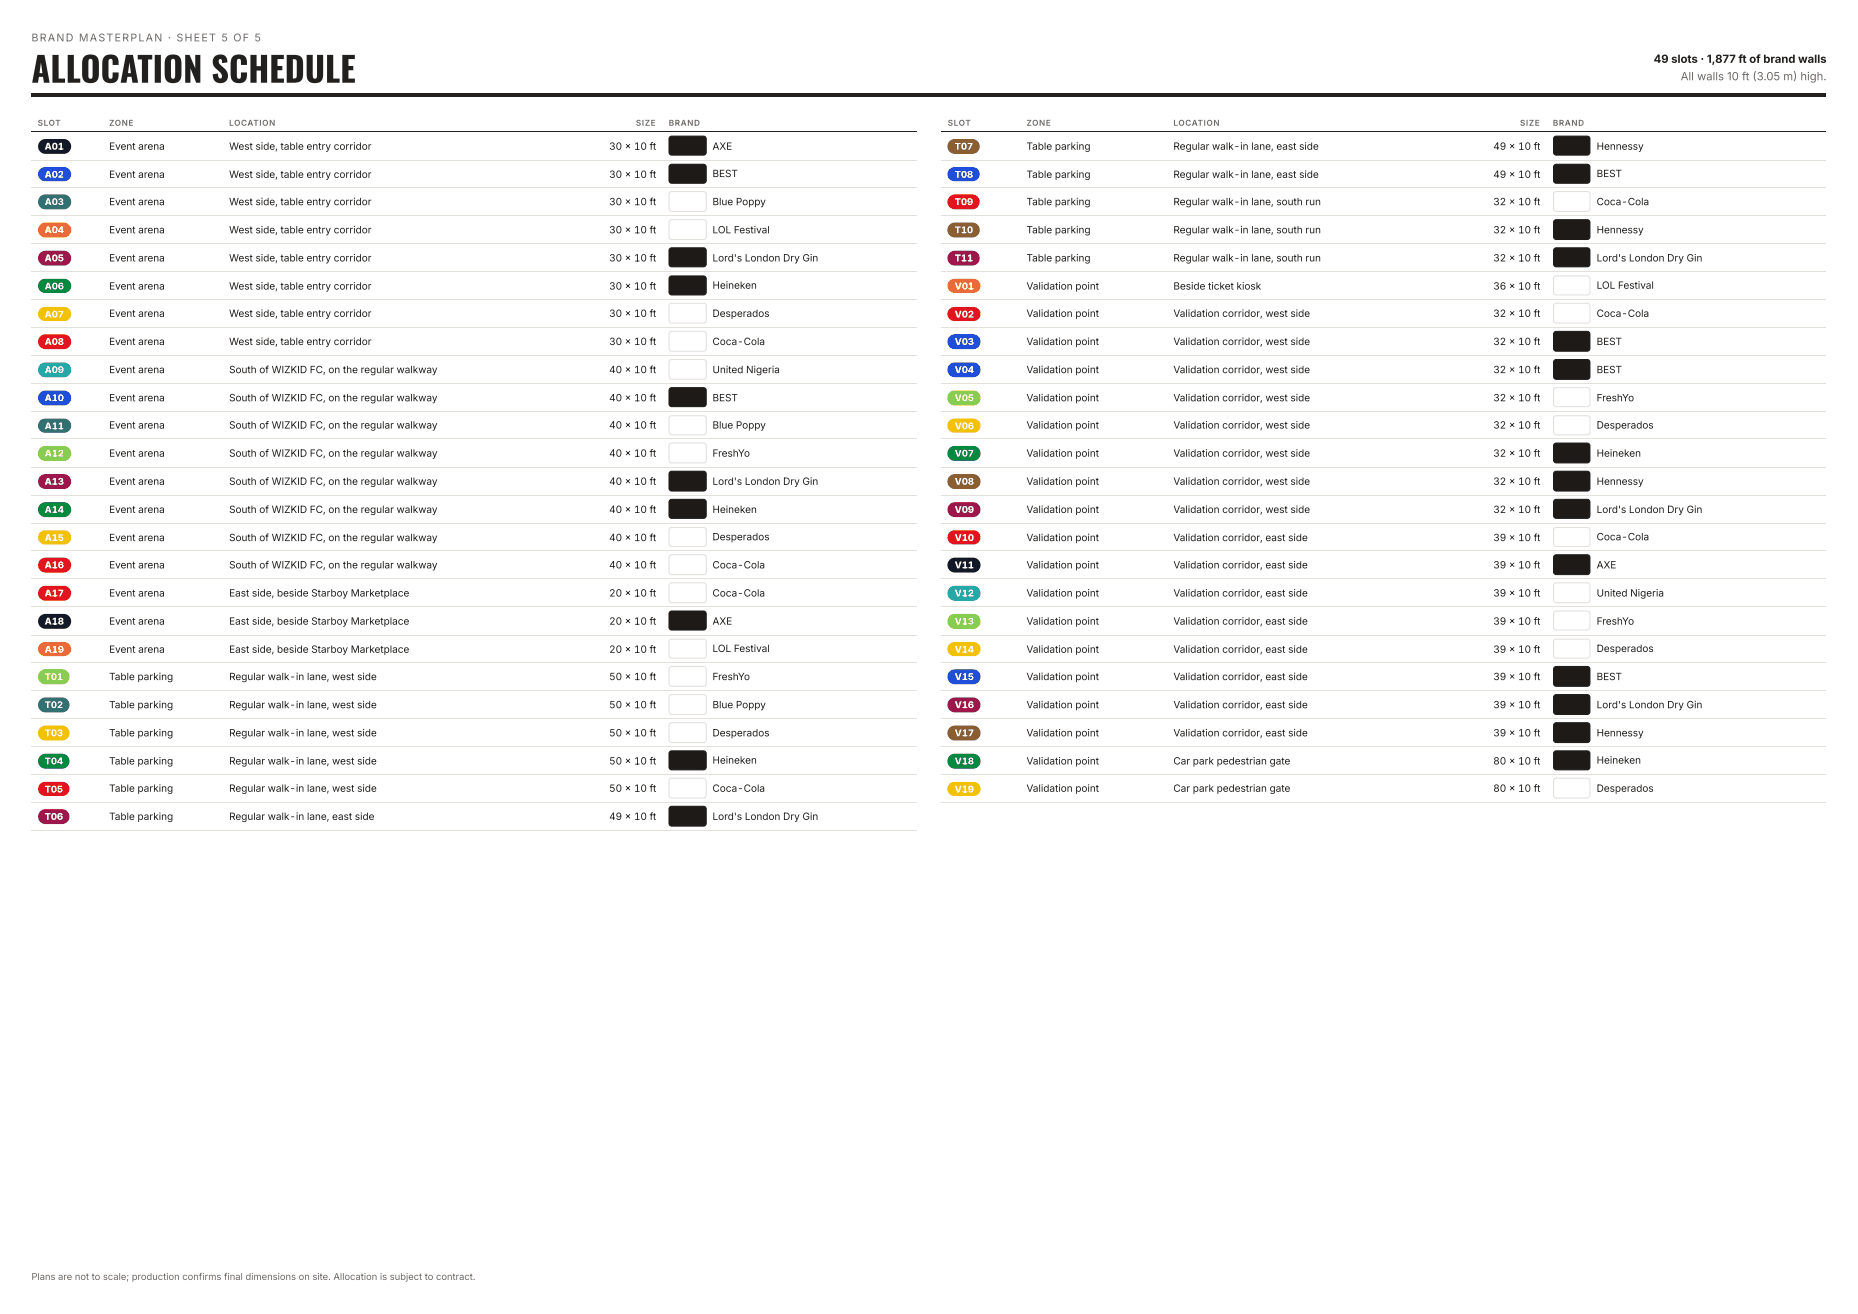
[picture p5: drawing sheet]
<svg xmlns="http://www.w3.org/2000/svg" width="594mm" height="420mm" viewBox="0 0 594 420" stroke-linecap="round" stroke-linejoin="round" font-family="sans-serif">
<path d="M10.1 29.9h573.8v1.1h-573.8z" fill="#22201e"/>
<path d="M10.1 42.2h283.1" fill="none" stroke="#22201e" stroke-width=".32"/>
<g fill="none" stroke="#e3e0db" stroke-width=".32">
<path d="M10.1 51.2h283.1M10.1 59.9h283.1M10.1 68.9h283.1M10.1 77.9h283.1M10.1 86.9h283.1M10.1 95.9h283.1M10.1 104.6h283.1M10.1 113.6h283.1M10.1 122.6h283.1M10.1 131.6h283.1M10.1 140.4h283.1M10.1 149.4h283.1"/>
<path d="M10.1 158.4h283.1M10.1 167.3h283.1M10.1 176.1h283.1M10.1 185.1h283.1M10.1 194.1h283.1M10.1 203.1h283.1M10.1 211.8h283.1M10.1 220.8h283.1M10.1 229.8h283.1M10.1 238.8h283.1M10.1 247.8h283.1M10.1 256.5h283.1"/>
<path d="M10.1 265.5h283.1"/>
</g>
<path d="M12.9 45.1l1.5-.6 6-.1a2.38 2.38 0 0 1 2.4 2.4 2.38 2.38 0 0 1-2.4 2.4h-5.8a2.38 2.38 0 0 1-2.2-1.5 2.38 2.38 0 0 1 .5-2.6z" fill="#111827"/>
<path d="M214.2 43.8l.6-.3h10.2a.87 .87 0 0 1 .8 .9v4.3a.87 .87 0 0 1-.8 .9h-10.2a.87 .87 0 0 1-.9-.9v-4.3z" fill="#1d1a17"/>
<path d="M214.2 43.8l.6-.3h10.2a.87 .87 0 0 1 .8 .9v4.3a.87 .87 0 0 1-.8 .9h-10.2a.87 .87 0 0 1-.9-.9v-4.3z" fill="none" stroke="#1d1a17" stroke-width=".32"/>
<path d="M12.8 54.1l1.4-.6 6.3-.1a2.25 2.25 0 0 1 2.3 2.3 2.25 2.25 0 0 1-2.3 2.2h-6.1a2.25 2.25 0 0 1-2.1-1.3 2.25 2.25 0 0 1 .5-2.5z" fill="#1d4ed8"/>
<path d="M214.2 52.8l.6-.3h10.2a.87 .87 0 0 1 .8 .9v4.3a.87 .87 0 0 1-.8 .9h-10.2a.87 .87 0 0 1-.9-.9v-4.3z" fill="#1d1a17"/>
<path d="M214.2 52.8l.6-.3h10.2a.87 .87 0 0 1 .8 .9v4.3a.87 .87 0 0 1-.8 .9h-10.2a.87 .87 0 0 1-.9-.9v-4.3z" fill="none" stroke="#1d1a17" stroke-width=".32"/>
<path d="M12.9 62.9l1.5-.7h6a2.38 2.38 0 0 1 2.4 2.4 2.38 2.38 0 0 1-2.4 2.3h-5.8a2.38 2.38 0 0 1-2.2-1.4 2.38 2.38 0 0 1 .5-2.6z" fill="#0f766e"/>
<path d="M214.2 61.5l.6-.2h10.2a.87 .87 0 0 1 .8 .8v4.6a.87 .87 0 0 1-.8 .9h-10.2a.87 .87 0 0 1-.9-.9v-4.6z" fill="#fff"/>
<path d="M214.2 61.5l.6-.2h10.2a.87 .87 0 0 1 .8 .8v4.6a.87 .87 0 0 1-.8 .9h-10.2a.87 .87 0 0 1-.9-.9v-4.6z" fill="none" stroke="#e3e0db" stroke-width=".32"/>
<path d="M12.9 71.9l1.5-.7h6a2.38 2.38 0 0 1 2.4 2.4 2.38 2.38 0 0 1-2.4 2.3h-5.8a2.38 2.38 0 0 1-2.2-1.4 2.38 2.38 0 0 1 .5-2.6z" fill="#f26a1b"/>
<path d="M214.2 70.5l.6-.3h10.2a.87 .87 0 0 1 .8 .9v4.6a.87 .87 0 0 1-.8 .9h-10.2a.87 .87 0 0 1-.9-.9v-4.6z" fill="#fff"/>
<path d="M214.2 70.5l.6-.3h10.2a.87 .87 0 0 1 .8 .9v4.6a.87 .87 0 0 1-.8 .9h-10.2a.87 .87 0 0 1-.9-.9v-4.6z" fill="none" stroke="#e3e0db" stroke-width=".32"/>
<path d="M12.9 80.9l1.5-.7h6a2.38 2.38 0 0 1 2.4 2.3 2.38 2.38 0 0 1-2.4 2.4h-5.8a2.38 2.38 0 0 1-2.2-1.4 2.38 2.38 0 0 1 .5-2.6z" fill="#9d174d"/>
<path d="M214.2 79.5l.6-.3h10.2a.87 .87 0 0 1 .8 .9v4.4a.87 .87 0 0 1-.8 .8h-10.2a.87 .87 0 0 1-.9-.8v-4.4z" fill="#1d1a17"/>
<path d="M214.2 79.5l.6-.3h10.2a.87 .87 0 0 1 .8 .9v4.4a.87 .87 0 0 1-.8 .8h-10.2a.87 .87 0 0 1-.9-.8v-4.4z" fill="none" stroke="#1d1a17" stroke-width=".32"/>
<path d="M12.8 89.8l1.4-.6h6.3a2.25 2.25 0 0 1 2.3 2.2 2.25 2.25 0 0 1-2.3 2.3h-6.1a2.25 2.25 0 0 1-2.1-1.4 2.25 2.25 0 0 1 .5-2.5z" fill="#008a3e"/>
<path d="M214.2 88.5l.6-.3h10.2a.87 .87 0 0 1 .8 .9v4.4a.87 .87 0 0 1-.8 .8h-10.2a.87 .87 0 0 1-.9-.8v-4.4z" fill="#1d1a17"/>
<path d="M214.2 88.5l.6-.3h10.2a.87 .87 0 0 1 .8 .9v4.4a.87 .87 0 0 1-.8 .8h-10.2a.87 .87 0 0 1-.9-.8v-4.4z" fill="none" stroke="#1d1a17" stroke-width=".32"/>
<path d="M12.8 98.8l1.4-.6h6.3a2.25 2.25 0 0 1 2.3 2.2 2.25 2.25 0 0 1-2.3 2.3h-6.1a2.25 2.25 0 0 1-2.1-1.4 2.25 2.25 0 0 1 .5-2.5z" fill="#f2c200"/>
<path d="M214.2 97.2l.6-.2h10.2a.87 .87 0 0 1 .8 .8v4.7a.87 .87 0 0 1-.8 .8h-10.2a.87 .87 0 0 1-.9-.8v-4.7z" fill="#fff"/>
<path d="M214.2 97.2l.6-.2h10.2a.87 .87 0 0 1 .8 .8v4.7a.87 .87 0 0 1-.8 .8h-10.2a.87 .87 0 0 1-.9-.8v-4.7z" fill="none" stroke="#e3e0db" stroke-width=".32"/>
<path d="M12.9 107.6l1.5-.7h6a2.38 2.38 0 0 1 2.4 2.4 2.38 2.38 0 0 1-2.4 2.4h-5.8a2.38 2.38 0 0 1-2.2-1.5 2.38 2.38 0 0 1 .5-2.6z" fill="#e3141f"/>
<path d="M214.2 106.2l.6-.2h10.2a.87 .87 0 0 1 .8 .8v4.6a.87 .87 0 0 1-.8 .9h-10.2a.87 .87 0 0 1-.9-.9v-4.6z" fill="#fff"/>
<path d="M214.2 106.2l.6-.2h10.2a.87 .87 0 0 1 .8 .8v4.6a.87 .87 0 0 1-.8 .9h-10.2a.87 .87 0 0 1-.9-.9v-4.6z" fill="none" stroke="#e3e0db" stroke-width=".32"/>
<path d="M12.9 116.6l1.5-.7h6a2.38 2.38 0 0 1 2.4 2.4 2.38 2.38 0 0 1-2.4 2.3h-5.8a2.38 2.38 0 0 1-2.2-1.4 2.38 2.38 0 0 1 .5-2.6z" fill="#06b6d4"/>
<path d="M214.2 115.2l.6-.2h10.2a.87 .87 0 0 1 .8 .8v4.6a.87 .87 0 0 1-.8 .9h-10.2a.87 .87 0 0 1-.9-.9v-4.6z" fill="#fff"/>
<path d="M214.2 115.2l.6-.2h10.2a.87 .87 0 0 1 .8 .8v4.6a.87 .87 0 0 1-.8 .9h-10.2a.87 .87 0 0 1-.9-.9v-4.6z" fill="none" stroke="#e3e0db" stroke-width=".32"/>
<path d="M12.9 125.6l1.5-.7h6a2.38 2.38 0 0 1 2.4 2.4 2.38 2.38 0 0 1-2.4 2.3h-5.8a2.38 2.38 0 0 1-2.2-1.4 2.38 2.38 0 0 1 .5-2.6z" fill="#1d4ed8"/>
<path d="M214.2 124.2l.6-.2h10.2a.87 .87 0 0 1 .8 .8v4.4a.87 .87 0 0 1-.8 .8h-10.2a.87 .87 0 0 1-.9-.8v-4.4z" fill="#1d1a17"/>
<path d="M214.2 124.2l.6-.2h10.2a.87 .87 0 0 1 .8 .8v4.4a.87 .87 0 0 1-.8 .8h-10.2a.87 .87 0 0 1-.9-.8v-4.4z" fill="none" stroke="#1d1a17" stroke-width=".32"/>
<path d="M12.8 134.5l1.4-.6h6.3a2.25 2.25 0 0 1 2.3 2.2 2.25 2.25 0 0 1-2.3 2.3h-6.1a2.25 2.25 0 0 1-2.1-1.4 2.25 2.25 0 0 1 .5-2.5z" fill="#0f766e"/>
<path d="M214.2 133.2l.6-.2h10.2a.87 .87 0 0 1 .8 .8v4.4a.87 .87 0 0 1-.8 .8h-10.2a.87 .87 0 0 1-.9-.8v-4.4z" fill="#fff"/>
<path d="M214.2 133.2l.6-.2h10.2a.87 .87 0 0 1 .8 .8v4.4a.87 .87 0 0 1-.8 .8h-10.2a.87 .87 0 0 1-.9-.8v-4.4z" fill="none" stroke="#e3e0db" stroke-width=".32"/>
<path d="M12.9 143.3l1.5-.7h6a2.38 2.38 0 0 1 2.4 2.4 2.38 2.38 0 0 1-2.4 2.4h-5.8a2.38 2.38 0 0 1-2.2-1.5 2.38 2.38 0 0 1 .5-2.6z" fill="#84cc16"/>
<path d="M214.2 141.9l.6-.2h10.2a.87 .87 0 0 1 .8 .9v4.6a.87 .87 0 0 1-.8 .8h-10.2a.87 .87 0 0 1-.9-.8v-4.6z" fill="#fff"/>
<path d="M214.2 141.9l.6-.2h10.2a.87 .87 0 0 1 .8 .9v4.6a.87 .87 0 0 1-.8 .8h-10.2a.87 .87 0 0 1-.9-.8v-4.6z" fill="none" stroke="#e3e0db" stroke-width=".32"/>
<path d="M12.9 152.3l1.5-.7h6a2.38 2.38 0 0 1 2.4 2.4 2.38 2.38 0 0 1-2.4 2.4h-5.8a2.38 2.38 0 0 1-2.2-1.5 2.38 2.38 0 0 1 .5-2.6z" fill="#9d174d"/>
<path d="M214.2 150.9l.6-.2h10.2a.87 .87 0 0 1 .8 .8v4.7a.87 .87 0 0 1-.8 .8h-10.2a.87 .87 0 0 1-.9-.8v-4.7z" fill="#1d1a17"/>
<path d="M214.2 150.9l.6-.2h10.2a.87 .87 0 0 1 .8 .8v4.7a.87 .87 0 0 1-.8 .8h-10.2a.87 .87 0 0 1-.9-.8v-4.7z" fill="none" stroke="#1d1a17" stroke-width=".32"/>
<path d="M12.9 161.3l1.5-.7h6a2.38 2.38 0 0 1 2.4 2.4 2.38 2.38 0 0 1-2.4 2.4h-5.8a2.38 2.38 0 0 1-2.2-1.5 2.38 2.38 0 0 1 .5-2.6z" fill="#008a3e"/>
<path d="M214.2 159.9l.6-.2h10.2a.87 .87 0 0 1 .8 .8v4.4a.87 .87 0 0 1-.8 .9h-10.2a.87 .87 0 0 1-.9-.9v-4.4z" fill="#1d1a17"/>
<path d="M214.2 159.9l.6-.2h10.2a.87 .87 0 0 1 .8 .8v4.4a.87 .87 0 0 1-.8 .9h-10.2a.87 .87 0 0 1-.9-.9v-4.4z" fill="none" stroke="#1d1a17" stroke-width=".32"/>
<path d="M12.8 170.3l1.4-.7h6.3a2.25 2.25 0 0 1 2.3 2.2 2.25 2.25 0 0 1-2.3 2.3h-6.1a2.25 2.25 0 0 1-2.1-1.4 2.25 2.25 0 0 1 .5-2.4z" fill="#f2c200"/>
<path d="M214.2 168.9l.6-.2h10.2a.87 .87 0 0 1 .8 .8v4.4a.87 .87 0 0 1-.8 .9h-10.2a.87 .87 0 0 1-.9-.9v-4.4z" fill="#fff"/>
<path d="M214.2 168.9l.6-.2h10.2a.87 .87 0 0 1 .8 .8v4.4a.87 .87 0 0 1-.8 .9h-10.2a.87 .87 0 0 1-.9-.9v-4.4z" fill="none" stroke="#e3e0db" stroke-width=".32"/>
<path d="M12.9 179l1.5-.7h6a2.38 2.38 0 0 1 2.4 2.4 2.38 2.38 0 0 1-2.4 2.4h-5.8a2.38 2.38 0 0 1-2.2-1.5 2.38 2.38 0 0 1 .5-2.6z" fill="#e3141f"/>
<path d="M214.2 177.7l.6-.3h10.2a.87 .87 0 0 1 .8 .9v4.6a.87 .87 0 0 1-.8 .9h-10.2a.87 .87 0 0 1-.9-.9v-4.6z" fill="#fff"/>
<path d="M214.2 177.7l.6-.3h10.2a.87 .87 0 0 1 .8 .9v4.6a.87 .87 0 0 1-.8 .9h-10.2a.87 .87 0 0 1-.9-.9v-4.6z" fill="none" stroke="#e3e0db" stroke-width=".32"/>
<path d="M12.9 188l1.5-.7h6a2.38 2.38 0 0 1 2.4 2.4 2.38 2.38 0 0 1-2.4 2.4h-5.8a2.38 2.38 0 0 1-2.2-1.5 2.38 2.38 0 0 1 .5-2.6z" fill="#e3141f"/>
<path d="M214.2 186.7l.6-.3h10.2a.87 .87 0 0 1 .8 .9v4.6a.87 .87 0 0 1-.8 .8h-10.2a.87 .87 0 0 1-.9-.8v-4.6z" fill="#fff"/>
<path d="M214.2 186.7l.6-.3h10.2a.87 .87 0 0 1 .8 .9v4.6a.87 .87 0 0 1-.8 .8h-10.2a.87 .87 0 0 1-.9-.8v-4.6z" fill="none" stroke="#e3e0db" stroke-width=".32"/>
<path d="M12.9 197l1.5-.7h6a2.38 2.38 0 0 1 2.4 2.4 2.38 2.38 0 0 1-2.4 2.4h-5.8a2.38 2.38 0 0 1-2.2-1.5 2.38 2.38 0 0 1 .5-2.6z" fill="#111827"/>
<path d="M214.2 195.6l.6-.2h10.2a.87 .87 0 0 1 .8 .9v4.3a.87 .87 0 0 1-.8 .9h-10.2a.87 .87 0 0 1-.9-.9v-4.3z" fill="#1d1a17"/>
<path d="M214.2 195.6l.6-.2h10.2a.87 .87 0 0 1 .8 .9v4.3a.87 .87 0 0 1-.8 .9h-10.2a.87 .87 0 0 1-.9-.9v-4.3z" fill="none" stroke="#1d1a17" stroke-width=".32"/>
<path d="M12.8 206l1.4-.7h6.3a2.25 2.25 0 0 1 2.3 2.3 2.25 2.25 0 0 1-2.3 2.2h-6.1a2.25 2.25 0 0 1-2.1-1.4 2.25 2.25 0 0 1 .5-2.4z" fill="#f26a1b"/>
<path d="M214.2 204.6l.6-.2h10.2a.87 .87 0 0 1 .8 .9v4.3a.87 .87 0 0 1-.8 .9h-10.2a.87 .87 0 0 1-.9-.9v-4.3z" fill="#fff"/>
<path d="M214.2 204.6l.6-.2h10.2a.87 .87 0 0 1 .8 .9v4.3a.87 .87 0 0 1-.8 .9h-10.2a.87 .87 0 0 1-.9-.9v-4.3z" fill="none" stroke="#e3e0db" stroke-width=".32"/>
<path d="M12.9 214.7l1.3-.6 5.6-.1a2.38 2.38 0 0 1 2.4 2.4 2.38 2.38 0 0 1-2.4 2.4h-5.2a2.38 2.38 0 0 1-2.2-1.5 2.38 2.38 0 0 1 .5-2.6z" fill="#84cc16"/>
<path d="M214.2 213.4l.6-.3h10.2a.87 .87 0 0 1 .8 .9v4.6a.87 .87 0 0 1-.8 .9h-10.2a.87 .87 0 0 1-.9-.9v-4.6z" fill="#fff"/>
<path d="M214.2 213.4l.6-.3h10.2a.87 .87 0 0 1 .8 .9v4.6a.87 .87 0 0 1-.8 .9h-10.2a.87 .87 0 0 1-.9-.9v-4.6z" fill="none" stroke="#e3e0db" stroke-width=".32"/>
<path d="M12.9 223.7l1.3-.6 5.6-.1a2.38 2.38 0 0 1 2.4 2.4 2.38 2.38 0 0 1-2.4 2.4h-5.2a2.38 2.38 0 0 1-2.2-1.5 2.38 2.38 0 0 1 .5-2.6z" fill="#0f766e"/>
<path d="M214.2 222.4l.6-.3h10.2a.87 .87 0 0 1 .8 .9v4.6a.87 .87 0 0 1-.8 .9h-10.2a.87 .87 0 0 1-.9-.9v-4.6z" fill="#fff"/>
<path d="M214.2 222.4l.6-.3h10.2a.87 .87 0 0 1 .8 .9v4.6a.87 .87 0 0 1-.8 .9h-10.2a.87 .87 0 0 1-.9-.9v-4.6z" fill="none" stroke="#e3e0db" stroke-width=".32"/>
<path d="M12.9 232.7l1.3-.6 5.6-.1a2.38 2.38 0 0 1 2.4 2.4 2.38 2.38 0 0 1-2.4 2.4h-5.2a2.38 2.38 0 0 1-2.2-1.5 2.38 2.38 0 0 1 .5-2.6z" fill="#f2c200"/>
<path d="M214.2 231.4l.6-.3h10.2a.87 .87 0 0 1 .8 .9v4.6a.87 .87 0 0 1-.8 .9h-10.2a.87 .87 0 0 1-.9-.9v-4.6z" fill="#fff"/>
<path d="M214.2 231.4l.6-.3h10.2a.87 .87 0 0 1 .8 .9v4.6a.87 .87 0 0 1-.8 .9h-10.2a.87 .87 0 0 1-.9-.9v-4.6z" fill="none" stroke="#e3e0db" stroke-width=".32"/>
<path d="M12.9 241.7l1.3-.6 5.6-.1a2.38 2.38 0 0 1 2.4 2.4 2.38 2.38 0 0 1-2.4 2.4h-5.2a2.38 2.38 0 0 1-2.2-1.5 2.38 2.38 0 0 1 .5-2.6z" fill="#008a3e"/>
<path d="M214.2 240.4l.6-.3h10.2a.87 .87 0 0 1 .8 .9v4.3a.87 .87 0 0 1-.8 .9h-10.2a.87 .87 0 0 1-.9-.9v-4.3z" fill="#1d1a17"/>
<path d="M214.2 240.4l.6-.3h10.2a.87 .87 0 0 1 .8 .9v4.3a.87 .87 0 0 1-.8 .9h-10.2a.87 .87 0 0 1-.9-.9v-4.3z" fill="none" stroke="#1d1a17" stroke-width=".32"/>
<path d="M12.8 250.7l1.4-.7h5.8a2.25 2.25 0 0 1 2.2 2.3 2.25 2.25 0 0 1-2.2 2.2h-5.6a2.25 2.25 0 0 1-2.1-1.4 2.25 2.25 0 0 1 .5-2.4z" fill="#e3141f"/>
<path d="M214.2 249.1l.6-.3h10.2a.87 .87 0 0 1 .8 .9v4.6a.87 .87 0 0 1-.8 .9h-10.2a.87 .87 0 0 1-.9-.9v-4.6z" fill="#fff"/>
<path d="M214.2 249.1l.6-.3h10.2a.87 .87 0 0 1 .8 .9v4.6a.87 .87 0 0 1-.8 .9h-10.2a.87 .87 0 0 1-.9-.9v-4.6z" fill="none" stroke="#e3e0db" stroke-width=".32"/>
<path d="M12.9 259.5l1.3-.7h5.6a2.38 2.38 0 0 1 2.4 2.3 2.38 2.38 0 0 1-2.4 2.4h-5.2a2.38 2.38 0 0 1-2.2-1.4 2.38 2.38 0 0 1 .5-2.6z" fill="#9d174d"/>
<path d="M214.2 258.1l.6-.3h10.2a.87 .87 0 0 1 .8 .9v4.6a.87 .87 0 0 1-.8 .9h-10.2a.87 .87 0 0 1-.9-.9v-4.6z" fill="#1d1a17"/>
<path d="M214.2 258.1l.6-.3h10.2a.87 .87 0 0 1 .8 .9v4.6a.87 .87 0 0 1-.8 .9h-10.2a.87 .87 0 0 1-.9-.9v-4.6z" fill="none" stroke="#1d1a17" stroke-width=".32"/>
<path d="M301.1 42.2h282.8" fill="none" stroke="#22201e" stroke-width=".32"/>
<g fill="none" stroke="#e3e0db" stroke-width=".32">
<path d="M301.1 51.2h282.8M301.1 59.9h282.8M301.1 68.9h282.8M301.1 77.9h282.8M301.1 86.9h282.8M301.1 95.9h282.8M301.1 104.6h282.8M301.1 113.6h282.8M301.1 122.6h282.8M301.1 131.6h282.8M301.1 140.4h282.8M301.1 149.4h282.8"/>
<path d="M301.1 158.4h282.8M301.1 167.3h282.8M301.1 176.1h282.8M301.1 185.1h282.8M301.1 194.1h282.8M301.1 203.1h282.8M301.1 211.8h282.8M301.1 220.8h282.8M301.1 229.8h282.8M301.1 238.8h282.8M301.1 247.8h282.8M301.1 256.5h282.8"/>
</g>
<path d="M303.6 45.1l1.6-.6 5.7-.1a2.38 2.38 0 0 1 2.4 2.4 2.38 2.38 0 0 1-2.4 2.4h-5.6a2.38 2.38 0 0 1-2.2-1.5 2.38 2.38 0 0 1 .5-2.6z" fill="#8a5a2b"/>
<path d="M497 43.8l.6-.3h9.9a.87 .87 0 0 1 .9 .9v4.3a.87 .87 0 0 1-.9 .9h-9.9a.87 .87 0 0 1-.8-.9v-4.3z" fill="#1d1a17"/>
<path d="M497 43.8l.6-.3h9.9a.87 .87 0 0 1 .9 .9v4.3a.87 .87 0 0 1-.9 .9h-9.9a.87 .87 0 0 1-.8-.9v-4.3z" fill="none" stroke="#1d1a17" stroke-width=".32"/>
<path d="M303.6 54.1l1.4-.6 6-.1a2.25 2.25 0 0 1 2.3 2.3 2.25 2.25 0 0 1-2.3 2.2h-5.8a2.25 2.25 0 0 1-2.1-1.3 2.25 2.25 0 0 1 .5-2.5z" fill="#1d4ed8"/>
<path d="M497 52.8l.6-.3h9.9a.87 .87 0 0 1 .9 .9v4.3a.87 .87 0 0 1-.9 .9h-9.9a.87 .87 0 0 1-.8-.9v-4.3z" fill="#1d1a17"/>
<path d="M497 52.8l.6-.3h9.9a.87 .87 0 0 1 .9 .9v4.3a.87 .87 0 0 1-.9 .9h-9.9a.87 .87 0 0 1-.8-.9v-4.3z" fill="none" stroke="#1d1a17" stroke-width=".32"/>
<path d="M303.6 62.9l1.6-.7h5.7a2.38 2.38 0 0 1 2.4 2.4 2.38 2.38 0 0 1-2.4 2.3h-5.6a2.38 2.38 0 0 1-2.2-1.4 2.38 2.38 0 0 1 .5-2.6z" fill="#e3141f"/>
<path d="M497 61.5l.6-.2h9.9a.87 .87 0 0 1 .9 .8v4.6a.87 .87 0 0 1-.9 .9h-9.9a.87 .87 0 0 1-.8-.9v-4.6z" fill="#fff"/>
<path d="M497 61.5l.6-.2h9.9a.87 .87 0 0 1 .9 .8v4.6a.87 .87 0 0 1-.9 .9h-9.9a.87 .87 0 0 1-.8-.9v-4.6z" fill="none" stroke="#e3e0db" stroke-width=".32"/>
<path d="M303.6 71.9l1.6-.7h5.7a2.38 2.38 0 0 1 2.4 2.4 2.38 2.38 0 0 1-2.4 2.3h-5.6a2.38 2.38 0 0 1-2.2-1.4 2.38 2.38 0 0 1 .5-2.6z" fill="#8a5a2b"/>
<path d="M497 70.5l.6-.3h9.9a.87 .87 0 0 1 .9 .9v4.6a.87 .87 0 0 1-.9 .9h-9.9a.87 .87 0 0 1-.8-.9v-4.6z" fill="#1d1a17"/>
<path d="M497 70.5l.6-.3h9.9a.87 .87 0 0 1 .9 .9v4.6a.87 .87 0 0 1-.9 .9h-9.9a.87 .87 0 0 1-.8-.9v-4.6z" fill="none" stroke="#1d1a17" stroke-width=".32"/>
<path d="M303.6 80.9l1.6-.7h5.7a2.38 2.38 0 0 1 2.4 2.3 2.38 2.38 0 0 1-2.4 2.4h-5.6a2.38 2.38 0 0 1-2.2-1.4 2.38 2.38 0 0 1 .5-2.6z" fill="#9d174d"/>
<path d="M497 79.5l.6-.3h9.9a.87 .87 0 0 1 .9 .9v4.4a.87 .87 0 0 1-.9 .8h-9.9a.87 .87 0 0 1-.8-.8v-4.4z" fill="#1d1a17"/>
<path d="M497 79.5l.6-.3h9.9a.87 .87 0 0 1 .9 .9v4.4a.87 .87 0 0 1-.9 .8h-9.9a.87 .87 0 0 1-.8-.8v-4.4z" fill="none" stroke="#1d1a17" stroke-width=".32"/>
<path d="M303.6 89.8l1.4-.6h6.3a2.25 2.25 0 0 1 2.2 2.2 2.25 2.25 0 0 1-2.2 2.3h-6.1a2.25 2.25 0 0 1-2.1-1.4 2.25 2.25 0 0 1 .5-2.5z" fill="#f26a1b"/>
<path d="M497 88.5l.6-.3h9.9a.87 .87 0 0 1 .9 .9v4.4a.87 .87 0 0 1-.9 .8h-9.9a.87 .87 0 0 1-.8-.8v-4.4z" fill="#fff"/>
<path d="M497 88.5l.6-.3h9.9a.87 .87 0 0 1 .9 .9v4.4a.87 .87 0 0 1-.9 .8h-9.9a.87 .87 0 0 1-.8-.8v-4.4z" fill="none" stroke="#e3e0db" stroke-width=".32"/>
<path d="M303.6 98.8l1.4-.6h6.3a2.25 2.25 0 0 1 2.2 2.2 2.25 2.25 0 0 1-2.2 2.3h-6.1a2.25 2.25 0 0 1-2.1-1.4 2.25 2.25 0 0 1 .5-2.5z" fill="#e3141f"/>
<path d="M497 97.2l.6-.2h9.9a.87 .87 0 0 1 .9 .8v4.7a.87 .87 0 0 1-.9 .8h-9.9a.87 .87 0 0 1-.8-.8v-4.7z" fill="#fff"/>
<path d="M497 97.2l.6-.2h9.9a.87 .87 0 0 1 .9 .8v4.7a.87 .87 0 0 1-.9 .8h-9.9a.87 .87 0 0 1-.8-.8v-4.7z" fill="none" stroke="#e3e0db" stroke-width=".32"/>
<path d="M303.6 107.6l1.6-.7h5.9a2.38 2.38 0 0 1 2.4 2.4 2.38 2.38 0 0 1-2.4 2.4h-5.8a2.38 2.38 0 0 1-2.2-1.5 2.38 2.38 0 0 1 .5-2.6z" fill="#1d4ed8"/>
<path d="M497 106.2l.6-.2h9.9a.87 .87 0 0 1 .9 .8v4.6a.87 .87 0 0 1-.9 .9h-9.9a.87 .87 0 0 1-.8-.9v-4.6z" fill="#1d1a17"/>
<path d="M497 106.2l.6-.2h9.9a.87 .87 0 0 1 .9 .8v4.6a.87 .87 0 0 1-.9 .9h-9.9a.87 .87 0 0 1-.8-.9v-4.6z" fill="none" stroke="#1d1a17" stroke-width=".32"/>
<path d="M303.6 116.6l1.6-.7h5.9a2.38 2.38 0 0 1 2.4 2.4 2.38 2.38 0 0 1-2.4 2.3h-5.8a2.38 2.38 0 0 1-2.2-1.4 2.38 2.38 0 0 1 .5-2.6z" fill="#1d4ed8"/>
<path d="M497 115.2l.6-.2h9.9a.87 .87 0 0 1 .9 .8v4.6a.87 .87 0 0 1-.9 .9h-9.9a.87 .87 0 0 1-.8-.9v-4.6z" fill="#1d1a17"/>
<path d="M497 115.2l.6-.2h9.9a.87 .87 0 0 1 .9 .8v4.6a.87 .87 0 0 1-.9 .9h-9.9a.87 .87 0 0 1-.8-.9v-4.6z" fill="none" stroke="#1d1a17" stroke-width=".32"/>
<path d="M303.6 125.6l1.6-.7h5.9a2.38 2.38 0 0 1 2.4 2.4 2.38 2.38 0 0 1-2.4 2.3h-5.8a2.38 2.38 0 0 1-2.2-1.4 2.38 2.38 0 0 1 .5-2.6z" fill="#84cc16"/>
<path d="M497 124.2l.6-.2h9.9a.87 .87 0 0 1 .9 .8v4.4a.87 .87 0 0 1-.9 .8h-9.9a.87 .87 0 0 1-.8-.8v-4.4z" fill="#fff"/>
<path d="M497 124.2l.6-.2h9.9a.87 .87 0 0 1 .9 .8v4.4a.87 .87 0 0 1-.9 .8h-9.9a.87 .87 0 0 1-.8-.8v-4.4z" fill="none" stroke="#e3e0db" stroke-width=".32"/>
<path d="M303.6 134.5l1.4-.6h6.3a2.25 2.25 0 0 1 2.2 2.2 2.25 2.25 0 0 1-2.2 2.3h-6.1a2.25 2.25 0 0 1-2.1-1.4 2.25 2.25 0 0 1 .5-2.5z" fill="#f2c200"/>
<path d="M497 133.2l.6-.2h9.9a.87 .87 0 0 1 .9 .8v4.4a.87 .87 0 0 1-.9 .8h-9.9a.87 .87 0 0 1-.8-.8v-4.4z" fill="#fff"/>
<path d="M497 133.2l.6-.2h9.9a.87 .87 0 0 1 .9 .8v4.4a.87 .87 0 0 1-.9 .8h-9.9a.87 .87 0 0 1-.8-.8v-4.4z" fill="none" stroke="#e3e0db" stroke-width=".32"/>
<path d="M303.6 143.3l1.6-.7h5.9a2.38 2.38 0 0 1 2.4 2.4 2.38 2.38 0 0 1-2.4 2.4h-5.8a2.38 2.38 0 0 1-2.2-1.5 2.38 2.38 0 0 1 .5-2.6z" fill="#008a3e"/>
<path d="M497 141.9l.6-.2h9.9a.87 .87 0 0 1 .9 .9v4.6a.87 .87 0 0 1-.9 .8h-9.9a.87 .87 0 0 1-.8-.8v-4.6z" fill="#1d1a17"/>
<path d="M497 141.9l.6-.2h9.9a.87 .87 0 0 1 .9 .9v4.6a.87 .87 0 0 1-.9 .8h-9.9a.87 .87 0 0 1-.8-.8v-4.6z" fill="none" stroke="#1d1a17" stroke-width=".32"/>
<path d="M303.6 152.3l1.6-.7h5.9a2.38 2.38 0 0 1 2.4 2.4 2.38 2.38 0 0 1-2.4 2.4h-5.8a2.38 2.38 0 0 1-2.2-1.5 2.38 2.38 0 0 1 .5-2.6z" fill="#8a5a2b"/>
<path d="M497 150.9l.6-.2h9.9a.87 .87 0 0 1 .9 .8v4.7a.87 .87 0 0 1-.9 .8h-9.9a.87 .87 0 0 1-.8-.8v-4.7z" fill="#1d1a17"/>
<path d="M497 150.9l.6-.2h9.9a.87 .87 0 0 1 .9 .8v4.7a.87 .87 0 0 1-.9 .8h-9.9a.87 .87 0 0 1-.8-.8v-4.7z" fill="none" stroke="#1d1a17" stroke-width=".32"/>
<path d="M303.6 161.3l1.6-.7h5.9a2.38 2.38 0 0 1 2.4 2.4 2.38 2.38 0 0 1-2.4 2.4h-5.8a2.38 2.38 0 0 1-2.2-1.5 2.38 2.38 0 0 1 .5-2.6z" fill="#9d174d"/>
<path d="M497 159.9l.6-.2h9.9a.87 .87 0 0 1 .9 .8v4.4a.87 .87 0 0 1-.9 .9h-9.9a.87 .87 0 0 1-.8-.9v-4.4z" fill="#1d1a17"/>
<path d="M497 159.9l.6-.2h9.9a.87 .87 0 0 1 .9 .8v4.4a.87 .87 0 0 1-.9 .9h-9.9a.87 .87 0 0 1-.8-.9v-4.4z" fill="none" stroke="#1d1a17" stroke-width=".32"/>
<path d="M303.6 170.3l1.4-.7h6.3a2.25 2.25 0 0 1 2.2 2.2 2.25 2.25 0 0 1-2.2 2.3h-6.1a2.25 2.25 0 0 1-2.1-1.4 2.25 2.25 0 0 1 .5-2.4z" fill="#e3141f"/>
<path d="M497 168.9l.6-.2h9.9a.87 .87 0 0 1 .9 .8v4.4a.87 .87 0 0 1-.9 .9h-9.9a.87 .87 0 0 1-.8-.9v-4.4z" fill="#fff"/>
<path d="M497 168.9l.6-.2h9.9a.87 .87 0 0 1 .9 .8v4.4a.87 .87 0 0 1-.9 .9h-9.9a.87 .87 0 0 1-.8-.9v-4.4z" fill="none" stroke="#e3e0db" stroke-width=".32"/>
<path d="M303.6 179l1.6-.7h5.9a2.38 2.38 0 0 1 2.4 2.4 2.38 2.38 0 0 1-2.4 2.4h-5.8a2.38 2.38 0 0 1-2.2-1.5 2.38 2.38 0 0 1 .5-2.6z" fill="#111827"/>
<path d="M497 177.7l.6-.3h9.9a.87 .87 0 0 1 .9 .9v4.6a.87 .87 0 0 1-.9 .9h-9.9a.87 .87 0 0 1-.8-.9v-4.6z" fill="#1d1a17"/>
<path d="M497 177.7l.6-.3h9.9a.87 .87 0 0 1 .9 .9v4.6a.87 .87 0 0 1-.9 .9h-9.9a.87 .87 0 0 1-.8-.9v-4.6z" fill="none" stroke="#1d1a17" stroke-width=".32"/>
<path d="M303.6 188l1.6-.7h5.9a2.38 2.38 0 0 1 2.4 2.4 2.38 2.38 0 0 1-2.4 2.4h-5.8a2.38 2.38 0 0 1-2.2-1.5 2.38 2.38 0 0 1 .5-2.6z" fill="#06b6d4"/>
<path d="M497 186.7l.6-.3h9.9a.87 .87 0 0 1 .9 .9v4.6a.87 .87 0 0 1-.9 .8h-9.9a.87 .87 0 0 1-.8-.8v-4.6z" fill="#fff"/>
<path d="M497 186.7l.6-.3h9.9a.87 .87 0 0 1 .9 .9v4.6a.87 .87 0 0 1-.9 .8h-9.9a.87 .87 0 0 1-.8-.8v-4.6z" fill="none" stroke="#e3e0db" stroke-width=".32"/>
<path d="M303.6 197l1.6-.7h5.9a2.38 2.38 0 0 1 2.4 2.4 2.38 2.38 0 0 1-2.4 2.4h-5.8a2.38 2.38 0 0 1-2.2-1.5 2.38 2.38 0 0 1 .5-2.6z" fill="#84cc16"/>
<path d="M497 195.6l.6-.2h9.9a.87 .87 0 0 1 .9 .9v4.3a.87 .87 0 0 1-.9 .9h-9.9a.87 .87 0 0 1-.8-.9v-4.3z" fill="#fff"/>
<path d="M497 195.6l.6-.2h9.9a.87 .87 0 0 1 .9 .9v4.3a.87 .87 0 0 1-.9 .9h-9.9a.87 .87 0 0 1-.8-.9v-4.3z" fill="none" stroke="#e3e0db" stroke-width=".32"/>
<path d="M303.6 206l1.4-.7h6.3a2.25 2.25 0 0 1 2.2 2.3 2.25 2.25 0 0 1-2.2 2.2h-6.1a2.25 2.25 0 0 1-2.1-1.4 2.25 2.25 0 0 1 .5-2.4z" fill="#f2c200"/>
<path d="M497 204.6l.6-.2h9.9a.87 .87 0 0 1 .9 .9v4.3a.87 .87 0 0 1-.9 .9h-9.9a.87 .87 0 0 1-.8-.9v-4.3z" fill="#fff"/>
<path d="M497 204.6l.6-.2h9.9a.87 .87 0 0 1 .9 .9v4.3a.87 .87 0 0 1-.9 .9h-9.9a.87 .87 0 0 1-.8-.9v-4.3z" fill="none" stroke="#e3e0db" stroke-width=".32"/>
<path d="M303.6 214.7l1.6-.6 5.9-.1a2.38 2.38 0 0 1 2.4 2.4 2.38 2.38 0 0 1-2.4 2.4h-5.8a2.38 2.38 0 0 1-2.2-1.5 2.38 2.38 0 0 1 .5-2.6z" fill="#1d4ed8"/>
<path d="M497 213.4l.6-.3h9.9a.87 .87 0 0 1 .9 .9v4.6a.87 .87 0 0 1-.9 .9h-9.9a.87 .87 0 0 1-.8-.9v-4.6z" fill="#1d1a17"/>
<path d="M497 213.4l.6-.3h9.9a.87 .87 0 0 1 .9 .9v4.6a.87 .87 0 0 1-.9 .9h-9.9a.87 .87 0 0 1-.8-.9v-4.6z" fill="none" stroke="#1d1a17" stroke-width=".32"/>
<path d="M303.6 223.7l1.6-.7h5.9a2.38 2.38 0 0 1 2.4 2.4 2.38 2.38 0 0 1-2.4 2.4h-5.8a2.38 2.38 0 0 1-2.2-1.5 2.38 2.38 0 0 1 .5-2.6z" fill="#9d174d"/>
<path d="M497 222.4l.6-.3h9.9a.87 .87 0 0 1 .9 .9v4.6a.87 .87 0 0 1-.9 .9h-9.9a.87 .87 0 0 1-.8-.9v-4.6z" fill="#1d1a17"/>
<path d="M497 222.4l.6-.3h9.9a.87 .87 0 0 1 .9 .9v4.6a.87 .87 0 0 1-.9 .9h-9.9a.87 .87 0 0 1-.8-.9v-4.6z" fill="none" stroke="#1d1a17" stroke-width=".32"/>
<path d="M303.6 232.7l1.6-.7h5.9a2.38 2.38 0 0 1 2.4 2.4 2.38 2.38 0 0 1-2.4 2.4h-5.8a2.38 2.38 0 0 1-2.2-1.5 2.38 2.38 0 0 1 .5-2.6z" fill="#8a5a2b"/>
<path d="M497 231.4l.6-.3h9.9a.87 .87 0 0 1 .9 .9v4.6a.87 .87 0 0 1-.9 .9h-9.9a.87 .87 0 0 1-.8-.9v-4.6z" fill="#1d1a17"/>
<path d="M497 231.4l.6-.3h9.9a.87 .87 0 0 1 .9 .9v4.6a.87 .87 0 0 1-.9 .9h-9.9a.87 .87 0 0 1-.8-.9v-4.6z" fill="none" stroke="#1d1a17" stroke-width=".32"/>
<path d="M303.6 241.7l1.6-.7h5.9a2.38 2.38 0 0 1 2.4 2.4 2.38 2.38 0 0 1-2.4 2.4h-5.8a2.38 2.38 0 0 1-2.2-1.5 2.38 2.38 0 0 1 .5-2.6z" fill="#008a3e"/>
<path d="M497 240.4l.6-.3h9.9a.87 .87 0 0 1 .9 .9v4.3a.87 .87 0 0 1-.9 .9h-9.9a.87 .87 0 0 1-.8-.9v-4.3z" fill="#1d1a17"/>
<path d="M497 240.4l.6-.3h9.9a.87 .87 0 0 1 .9 .9v4.3a.87 .87 0 0 1-.9 .9h-9.9a.87 .87 0 0 1-.8-.9v-4.3z" fill="none" stroke="#1d1a17" stroke-width=".32"/>
<path d="M303.6 250.7l1.4-.7h6.3a2.25 2.25 0 0 1 2.2 2.3 2.25 2.25 0 0 1-2.2 2.2h-6.1a2.25 2.25 0 0 1-2.1-1.4 2.25 2.25 0 0 1 .5-2.4z" fill="#f2c200"/>
<path d="M497 249.1l.6-.3h9.9a.87 .87 0 0 1 .9 .9v4.6a.87 .87 0 0 1-.9 .9h-9.9a.87 .87 0 0 1-.8-.9v-4.6z" fill="#fff"/>
<path d="M497 249.1l.6-.3h9.9a.87 .87 0 0 1 .9 .9v4.6a.87 .87 0 0 1-.9 .9h-9.9a.87 .87 0 0 1-.8-.9v-4.6z" fill="none" stroke="#e3e0db" stroke-width=".32"/>
<text font-size="11" fill="#22201e" x="10.1" y="26.5">ALLOCATION SCHEDULE</text>
<text font-size="3.6" fill="#22201e" x="528.8" y="20.1">49 slots · 1,877 ft of brand walls</text>
<text font-size="3.6" fill="#6f6a64" x="537.4" y="25.7">All walls 10 ft (3.05 m) high.</text>
<text font-size="3.4" fill="#6f6a64" x="10.1" y="13.2">BRAND MASTERPLAN · SHEET 5 OF 5</text>
<g font-size="3.2" fill="#22201e">
<text x="34.9" y="47.9">Event arena</text>
<text x="73.3" y="47.9">West side, table entry corridor</text>
<text x="194.8" y="47.9">30 × 10 ft</text>
<text x="227.8" y="47.9">AXE</text>
<text x="328.2" y="47.9">Table parking</text>
<text x="375.2" y="47.9">Regular walk-in lane, east side</text>
<text x="477.5" y="47.9">49 × 10 ft</text>
<text x="510.5" y="47.9">Hennessy</text>
<text x="34.9" y="56.9">Event arena</text>
<text x="73.3" y="56.9">West side, table entry corridor</text>
<text x="194.8" y="56.9">30 × 10 ft</text>
<text x="227.8" y="56.6">BEST</text>
<text x="328.2" y="56.9">Table parking</text>
<text x="375.2" y="56.9">Regular walk-in lane, east side</text>
<text x="477.5" y="56.9">49 × 10 ft</text>
<text x="510.5" y="56.6">BEST</text>
<text x="34.9" y="65.6">Event arena</text>
<text x="73.3" y="65.6">West side, table entry corridor</text>
<text x="194.8" y="65.6">30 × 10 ft</text>
<text x="227.8" y="65.6">Blue Poppy</text>
<text x="328.2" y="65.6">Table parking</text>
<text x="375.2" y="65.6">Regular walk-in lane, south run</text>
<text x="477.5" y="65.6">32 × 10 ft</text>
<text x="510.5" y="65.6">Coca-Cola</text>
<text x="34.9" y="74.6">Event arena</text>
<text x="73.3" y="74.6">West side, table entry corridor</text>
<text x="194.8" y="74.6">30 × 10 ft</text>
<text x="227.8" y="74.6">LOL Festival</text>
<text x="328.2" y="74.6">Table parking</text>
<text x="375.2" y="74.6">Regular walk-in lane, south run</text>
<text x="477.5" y="74.6">32 × 10 ft</text>
<text x="510.5" y="74.6">Hennessy</text>
<text x="34.9" y="83.6">Event arena</text>
<text x="73.3" y="83.6">West side, table entry corridor</text>
<text x="194.8" y="83.6">30 × 10 ft</text>
<text x="227.8" y="83.6">Lord's London Dry Gin</text>
<text x="328.2" y="83.6">Table parking</text>
<text x="375.2" y="83.6">Regular walk-in lane, south run</text>
<text x="477.5" y="83.6">32 × 10 ft</text>
<text x="510.5" y="83.6">Lord's London Dry Gin</text>
<text x="34.9" y="92.6">Event arena</text>
<text x="73.3" y="92.6">West side, table entry corridor</text>
<text x="194.8" y="92.6">30 × 10 ft</text>
<text x="227.8" y="92.3">Heineken</text>
<text x="328.2" y="92.6">Validation point</text>
<text x="375.2" y="92.6">Beside ticket kiosk</text>
<text x="477.5" y="92.6">36 × 10 ft</text>
<text x="510.5" y="92.3">LOL Festival</text>
<text x="34.9" y="101.3">Event arena</text>
<text x="73.3" y="101.3">West side, table entry corridor</text>
<text x="194.8" y="101.3">30 × 10 ft</text>
<text x="227.8" y="101.3">Desperados</text>
<text x="328.2" y="101.3">Validation point</text>
<text x="375.2" y="101.3">Validation corridor, west side</text>
<text x="477.5" y="101.3">32 × 10 ft</text>
<text x="510.5" y="101.3">Coca-Cola</text>
<text x="34.9" y="110.3">Event arena</text>
<text x="73.3" y="110.3">West side, table entry corridor</text>
<text x="194.8" y="110.3">30 × 10 ft</text>
<text x="227.8" y="110.3">Coca-Cola</text>
<text x="328.2" y="110.3">Validation point</text>
<text x="375.2" y="110.3">Validation corridor, west side</text>
<text x="477.5" y="110.3">32 × 10 ft</text>
<text x="510.5" y="110.3">BEST</text>
<text x="34.9" y="119.3">Event arena</text>
<text x="73.3" y="119.3">South of WIZKID FC, on the regular walkway</text>
<text x="194.8" y="119.3">40 × 10 ft</text>
<text x="227.8" y="119.3">United Nigeria</text>
<text x="328.2" y="119.3">Validation point</text>
<text x="375.2" y="119.3">Validation corridor, west side</text>
<text x="477.5" y="119.3">32 × 10 ft</text>
<text x="510.5" y="119.3">BEST</text>
<text x="34.9" y="128.3">Event arena</text>
<text x="73.3" y="128.3">South of WIZKID FC, on the regular walkway</text>
<text x="194.8" y="128.3">40 × 10 ft</text>
<text x="227.8" y="128.3">BEST</text>
<text x="328.2" y="128.3">Validation point</text>
<text x="375.2" y="128.3">Validation corridor, west side</text>
<text x="477.5" y="128.3">32 × 10 ft</text>
<text x="510.5" y="128.3">FreshYo</text>
<text x="34.9" y="137.1">Event arena</text>
<text x="73.3" y="137.1">South of WIZKID FC, on the regular walkway</text>
<text x="194.8" y="137.1">40 × 10 ft</text>
<text x="227.8" y="137.1">Blue Poppy</text>
<text x="328.2" y="137.1">Validation point</text>
<text x="375.2" y="137.1">Validation corridor, west side</text>
<text x="477.5" y="137.1">32 × 10 ft</text>
<text x="510.5" y="137.1">Desperados</text>
<text x="34.9" y="146">Event arena</text>
<text x="73.3" y="146">South of WIZKID FC, on the regular walkway</text>
<text x="194.8" y="146">40 × 10 ft</text>
<text x="227.8" y="146">FreshYo</text>
<text x="328.2" y="146">Validation point</text>
<text x="375.2" y="146">Validation corridor, west side</text>
<text x="477.5" y="146">32 × 10 ft</text>
<text x="510.5" y="146">Heineken</text>
<text x="34.9" y="155">Event arena</text>
<text x="73.3" y="155">South of WIZKID FC, on the regular walkway</text>
<text x="194.8" y="155">40 × 10 ft</text>
<text x="227.8" y="155">Lord's London Dry Gin</text>
<text x="328.2" y="155">Validation point</text>
<text x="375.2" y="155">Validation corridor, west side</text>
<text x="477.5" y="155">32 × 10 ft</text>
<text x="510.5" y="155">Hennessy</text>
<text x="34.9" y="164">Event arena</text>
<text x="73.3" y="164">South of WIZKID FC, on the regular walkway</text>
<text x="194.8" y="164">40 × 10 ft</text>
<text x="227.8" y="164">Heineken</text>
<text x="328.2" y="164">Validation point</text>
<text x="375.2" y="164">Validation corridor, west side</text>
<text x="477.5" y="164">32 × 10 ft</text>
<text x="510.5" y="164">Lord's London Dry Gin</text>
<text x="34.9" y="173">Event arena</text>
<text x="73.3" y="173">South of WIZKID FC, on the regular walkway</text>
<text x="194.8" y="173">40 × 10 ft</text>
<text x="227.8" y="172.8">Desperados</text>
<text x="328.2" y="173">Validation point</text>
<text x="375.2" y="173">Validation corridor, east side</text>
<text x="477.5" y="173">39 × 10 ft</text>
<text x="510.5" y="172.8">Coca-Cola</text>
<text x="34.9" y="181.8">Event arena</text>
<text x="73.3" y="181.8">South of WIZKID FC, on the regular walkway</text>
<text x="194.8" y="181.8">40 × 10 ft</text>
<text x="227.8" y="181.8">Coca-Cola</text>
<text x="328.2" y="181.8">Validation point</text>
<text x="375.2" y="181.8">Validation corridor, east side</text>
<text x="477.5" y="181.8">39 × 10 ft</text>
<text x="510.5" y="181.8">AXE</text>
<text x="34.9" y="190.8">Event arena</text>
<text x="73.3" y="190.8">East side, beside Starboy Marketplace</text>
<text x="194.8" y="190.8">20 × 10 ft</text>
<text x="227.8" y="190.8">Coca-Cola</text>
<text x="328.2" y="190.8">Validation point</text>
<text x="375.2" y="190.8">Validation corridor, east side</text>
<text x="477.5" y="190.8">39 × 10 ft</text>
<text x="510.5" y="190.8">United Nigeria</text>
<text x="34.9" y="199.8">Event arena</text>
<text x="73.3" y="199.8">East side, beside Starboy Marketplace</text>
<text x="194.8" y="199.8">20 × 10 ft</text>
<text x="227.8" y="199.8">AXE</text>
<text x="328.2" y="199.8">Validation point</text>
<text x="375.2" y="199.8">Validation corridor, east side</text>
<text x="477.5" y="199.8">39 × 10 ft</text>
<text x="510.5" y="199.8">FreshYo</text>
<text x="34.9" y="208.8">Event arena</text>
<text x="73.3" y="208.8">East side, beside Starboy Marketplace</text>
<text x="194.8" y="208.8">20 × 10 ft</text>
<text x="227.8" y="208.5">LOL Festival</text>
<text x="328.2" y="208.8">Validation point</text>
<text x="375.2" y="208.8">Validation corridor, east side</text>
<text x="477.5" y="208.8">39 × 10 ft</text>
<text x="510.5" y="208.5">Desperados</text>
<text x="34.9" y="217.5">Table parking</text>
<text x="73.3" y="217.5">Regular walk-in lane, west side</text>
<text x="194.8" y="217.5">50 × 10 ft</text>
<text x="227.8" y="217.5">FreshYo</text>
<text x="328.2" y="217.5">Validation point</text>
<text x="375.2" y="217.5">Validation corridor, east side</text>
<text x="477.5" y="217.5">39 × 10 ft</text>
<text x="510.5" y="217.5">BEST</text>
<text x="34.9" y="226.5">Table parking</text>
<text x="73.3" y="226.5">Regular walk-in lane, west side</text>
<text x="194.8" y="226.5">50 × 10 ft</text>
<text x="227.8" y="226.5">Blue Poppy</text>
<text x="328.2" y="226.5">Validation point</text>
<text x="375.2" y="226.5">Validation corridor, east side</text>
<text x="477.5" y="226.5">39 × 10 ft</text>
<text x="510.5" y="226.5">Lord's London Dry Gin</text>
<text x="34.9" y="235.5">Table parking</text>
<text x="73.3" y="235.5">Regular walk-in lane, west side</text>
<text x="194.8" y="235.5">50 × 10 ft</text>
<text x="227.8" y="235.5">Desperados</text>
<text x="328.2" y="235.5">Validation point</text>
<text x="375.2" y="235.5">Validation corridor, east side</text>
<text x="477.5" y="235.5">39 × 10 ft</text>
<text x="510.5" y="235.5">Hennessy</text>
<text x="34.9" y="244.5">Table parking</text>
<text x="73.3" y="244.5">Regular walk-in lane, west side</text>
<text x="194.8" y="244.5">50 × 10 ft</text>
<text x="227.8" y="244.2">Heineken</text>
<text x="328.2" y="244.5">Validation point</text>
<text x="375.2" y="244.5">Car park pedestrian gate</text>
<text x="477.5" y="244.5">80 × 10 ft</text>
<text x="510.5" y="244.2">Heineken</text>
<text x="34.9" y="253.2">Table parking</text>
<text x="73.3" y="253.2">Regular walk-in lane, west side</text>
<text x="194.8" y="253.2">50 × 10 ft</text>
<text x="227.8" y="253.2">Coca-Cola</text>
<text x="328.2" y="253.2">Validation point</text>
<text x="375.2" y="253.2">Car park pedestrian gate</text>
<text x="477.5" y="253.2">80 × 10 ft</text>
<text x="510.5" y="253.2">Desperados</text>
<text x="34.9" y="262.2">Table parking</text>
<text x="73.3" y="262.2">Regular walk-in lane, east side</text>
<text x="194.8" y="262.2">49 × 10 ft</text>
<text x="227.8" y="262.2">Lord's London Dry Gin</text>
</g>
<g font-size="3" fill="#fff">
<text x="14.3" y="47.9">A01</text>
<text x="305.2" y="47.9">T07</text>
<text x="14.3" y="56.9">A02</text>
<text x="305.2" y="56.9">T08</text>
<text x="14.3" y="65.6">A03</text>
<text x="305.2" y="65.6">T09</text>
<text x="14.3" y="74.6">A04</text>
<text x="305.2" y="74.6">T10</text>
<text x="14.3" y="83.6">A05</text>
<text x="305.2" y="83.6">T11</text>
<text x="14.3" y="92.6">A06</text>
<text x="305.2" y="92.6">V01</text>
<text x="14.3" y="101.6">A07</text>
<text x="305.2" y="101.6">V02</text>
<text x="14.3" y="110.3">A08</text>
<text x="305.2" y="110.3">V03</text>
<text x="14.3" y="119.3">A09</text>
<text x="305.2" y="119.3">V04</text>
<text x="14.3" y="128.3">A10</text>
<text x="305.2" y="128.3">V05</text>
<text x="14.3" y="137.3">A11</text>
<text x="305.2" y="137.3">V06</text>
<text x="14.3" y="146">A12</text>
<text x="305.2" y="146">V07</text>
<text x="14.3" y="155">A13</text>
<text x="305.2" y="155">V08</text>
<text x="14.3" y="164">A14</text>
<text x="305.2" y="164">V09</text>
<text x="14.3" y="173">A15</text>
<text x="305.2" y="173">V10</text>
<text x="14.3" y="181.7">A16</text>
<text x="305.2" y="181.7">V11</text>
<text x="14.3" y="190.7">A17</text>
<text x="305.2" y="190.7">V12</text>
<text x="14.3" y="199.7">A18</text>
<text x="305.2" y="199.7">V13</text>
<text x="14.3" y="208.7">A19</text>
<text x="305.2" y="208.7">V14</text>
<text x="14.3" y="217.5">T01</text>
<text x="305.2" y="217.5">V15</text>
<text x="14.3" y="226.5">T02</text>
<text x="305.2" y="226.5">V16</text>
<text x="14.3" y="235.4">T03</text>
<text x="305.2" y="235.4">V17</text>
<text x="14.3" y="244.4">T04</text>
<text x="305.2" y="244.4">V18</text>
<text x="14.3" y="253.4">T05</text>
<text x="305.2" y="253.4">V19</text>
<text x="14.3" y="262.2">T06</text>
</g>
<text font-size="3" fill="#6f6a64" x="10.1" y="409.3">Plans are not to scale; production confirms final dimensions on site. Allocation is subject to contract.</text>
<g font-size="2.6" fill="#6f6a64">
<text x="12.1" y="40.2">SLOT</text>
<text x="34.9" y="40.2">ZONE</text>
<text x="73.3" y="40.2">LOCATION</text>
<text x="203.3" y="40.2">SIZE</text>
<text x="213.8" y="40.2">BRAND</text>
<text x="303" y="40.2">SLOT</text>
<text x="328.2" y="40.2">ZONE</text>
<text x="375.2" y="40.2">LOCATION</text>
<text x="486" y="40.2">SIZE</text>
<text x="496.5" y="40.2">BRAND</text>
</g>
</svg>
